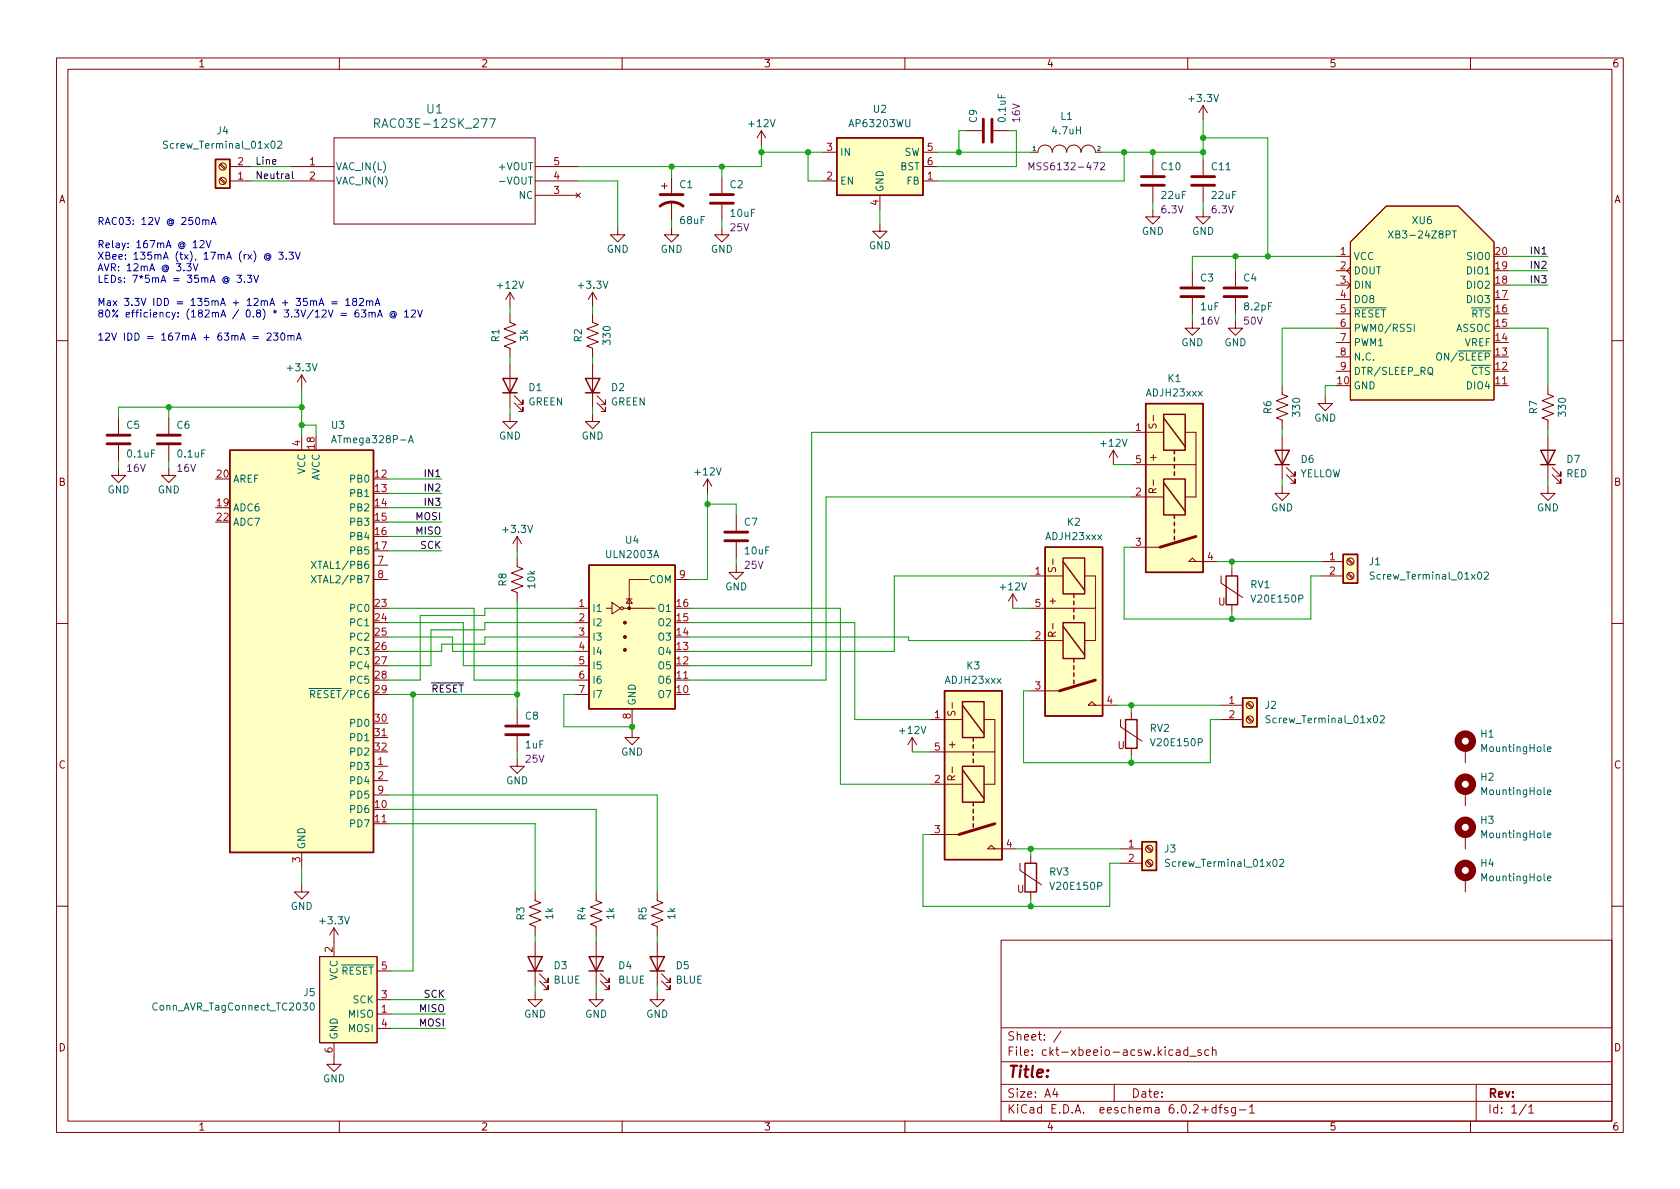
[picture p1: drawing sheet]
<svg xmlns="http://www.w3.org/2000/svg" width="297mm" height="210mm" viewBox="0 0 297 210" stroke-linecap="round" stroke-linejoin="round" font-family="sans-serif">
<g fill="none" stroke="#840000" stroke-width=".18">
<path d="M10 10.2h277v190.1h-277zM12 12.2h273v186.1h-273zM60 10.2v2M110 10.2v2M160 10.2v2M210 10.2v2M212.7 18.7l-.7 1.2M212.7 18.7v2.5M212.7 18.7l.8 1.2M260 10.2v2M38.9 29.1l.8 .9M38.9 31.7l.8 .8"/>
<path d="M39 29l.9 .8M39 31.5l.9 .8M40.6 29.5h3.8M40.6 32h3.8M51.4 29.5h7.7M51.4 32h7.7M59.1 24.4h35.5v15.2h-35.5zM94.6 29.5h7.6M94.6 32h7.6M94.6 34.5h7.6M101.9 34.2l.7 .7M102.6 34.2l-.7 .7"/>
<path d="M117 32.9h1M117.5 32.4v1M118.7 31.4v2.8M118.7 35.7v3.3M127.6 31.4v2.8M127.6 36.2v2.8M134.6 23.1l-.7 1.3M134.6 23.1v2.5M134.6 23.1l.8 1.3M145.4 26.9h2.6M145.4 32h2.6M155.6 39.6v1.3h1.2l-1.2 1.3-1.3-1.3h1.3"/>
<path d="M155.6 34.5v2.6M163.2 26.9h2.5M163.2 29.5h2.5M163.2 32h2.5M170.8 23.1h2.8M175.6 23.1h2.8M182.2 26.9h1.3a1.27 1.27 0 0 1 1.3-1.3 1.27 1.27 0 0 1 1.3 1.3 1.27 1.27 0 0 1 1.2-1.3 1.27 1.27 0 0 1 1.3 1.3 1.27 1.27 0 0 1 1.3-1.3 1.27 1.27 0 0 1 1.2 1.3 1.27 1.27 0 0 1 1.3-1.3 1.27 1.27 0 0 1 1.3 1.3h1.2M203.8 37.1v1.2h1.3l-1.3 1.3-1.2-1.3h1.2M203.8 28.2v2.8M203.8 33v2.8M212.7 37.1v1.2h1.3l-1.3 1.3-1.2-1.3h1.2M212.7 28.2v2.8"/>
<path d="M212.7 33v2.8M90.2 55.5v1.5l1 .4-2 .8 2 .7-2 .8 2 .7-2 .8 1 .4v1.5M90.2 51.7v2.5M90.2 51.7l-.8 1.3M90.2 51.7l.7 1.3M104.8 55.5v1.5l1 .4-2 .8 2 .7-2 .8 2 .7-2 .8 1 .4v1.5M104.8 51.7v2.5M104.8 51.7l-.8 1.3M104.8 51.7l.7 1.3M109.2 40.3v1.2h1.3l-1.3 1.3-1.3-1.3h1.3M118.7 40.3v1.2h1.3l-1.3 1.3-1.2-1.3h1.2M127.6 40.3v1.2h1.3l-1.3 1.3-1.2-1.3h1.2"/>
<path d="M210.8 56.8v1.2h1.3l-1.3 1.3-1.3-1.3h1.3M210.8 47.9v2.8M210.8 52.7v2.8M218.4 56.8v1.2h1.3l-1.3 1.3-1.2-1.3h1.2M218.4 47.9v2.8M218.4 52.7v2.8M236.2 45.3h2.6M236.2 47.9h2.6M236.2 50.4h2.6M236.2 53h2.6M236.2 55.5h2.6M236.2 58h2.6"/>
<path d="M238.1 49.8l.7 .6-.7 .6M238.8 42.8l6.3-6.4h12.7l6.4 6.4v27.9h-25.4zM238.8 47.2l-.7 .7 .7 .6M10 60.2h2M21 73.9v2.8M21 78.7v2.8M29.8 73.9v2.8M29.8 78.7v2.8M53.3 66.3v2.5M53.3 77.1v2.5M53.3 66.3l-.7 1.3M53.3 66.3l.8 1.3"/>
<path d="M90.2 73.3v1.2h1.2l-1.2 1.3-1.3-1.3h1.3M90.2 64.4v7.6M90.9 71.2l1.6 1.6v-.8v.8h-.8M90.9 70l1.6 1.5v-.8v.8h-.8M104.8 73.3v1.2h1.2l-1.2 1.3-1.3-1.3h1.3M104.8 64.4v7.6M105.5 71.2l1.6 1.6v-.8v.8h-.8M105.5 70l1.6 1.5v-.8v.8h-.8M196.8 79.6l-.7 1.3M196.8 79.6v2.6M196.8 79.6l.8 1.3M200 76.4h5.7"/>
<path d="M209.5 76.4h2v11.5h-2M226.7 68.2v1.5l1 .4-2 .8 2 .7-2 .8 2 .7-2 .8 1 .4v1.5M226.7 77.1v7.6M234.3 70.1v1.3h1.3l-1.3 1.2-1.3-1.2h1.3M236.2 60.6h2.6M236.2 63.1h2.6M236.2 65.7h2.6M264.2 68.2h2.5M273.7 68.2v1.5l1 .4-2 .8 2 .7-2 .8 2 .7-2 .8 1 .4v1.5M273.7 77.1v7.6M285 60.2h2M21 82.8v1.3h-1.3l1.3 1.2 1.2-1.2h-1.2"/>
<path d="M29.8 82.8v1.3h1.3l-1.3 1.2-1.2-1.2h1.2M66 99.9h2.6M91.4 98.7v1.5l1.1 .4-2.1 .7 2.1 .8-2.1 .8 2.1 .7-2.1 .8 1 .4v1.5M91.4 94.9l-.7 1.2M91.4 94.9v2.5M91.4 94.9l.8 1.2M125.1 84.7l-.8 1.3M125.1 84.7v2.5M125.1 84.7l.8 1.3M130.2 99.9v1.3h1.2l-1.2 1.3-1.3-1.3h1.3M130.2 91.1v2.7M130.2 95.9v2.8"/>
<path d="M200 87.9h5.7M200 96.8h5.1M200 82.2h11.5M211.5 99.3l-.7-.6-.6 .6h5.1M226.7 86v1.2h1.3l-1.3 1.3-1.3-1.3h1.3M227.5 83.9l1.5 1.6v-.8v.8h-.8M227.5 82.7l1.5 1.5v-.8v.8h-.8M233.7 99.3h3.8M238.2 99l.9 .8M238.4 98.8l.9 .8M273.7 86v1.2h1.3l-1.3 1.3-1.3-1.3h1.3M274.4 83.9l1.6 1.6v-.8v.8h-.8"/>
<path d="M274.4 82.7l1.6 1.5v-.8v.8h-.8M10 110.2h2M66 102.5h2.6M101.6 107.6h2.5M101.6 110.1h2.5M101.6 112.6h2.5M101.6 115.2h2.5M101.6 117.7h2.5M107.2 107.6h1M108.2 106.5l1.5 1.1-1.5 1zM110.2 107.6h5.6M110.7 105.9h1.1"/>
<path d="M111.3 105.9l.5 .8h-1.1zM114.7 102.5h-3.4v5.1M119.4 102.5h2.5M179.1 105l-.8 1.3M179.1 105v2.6M179.1 105l.7 1.3M182.2 107.6h11.5M182.2 113.3h5.8M182.2 101.8h5.8M191.8 101.8h1.9v11.5h-1.9M215.9 101.8v1.3l3.8 2.6M217.8 100.6v1.2"/>
<path d="M217.8 106.9v1.3M233.7 101.8h3.8M238.2 101.5l.9 .9M238.4 101.3l.9 .9M285 110.2h2M66 135.5h2.6M66 138h2.6M66 130.4h2.6M91.4 134.2v1.3h1.3l-1.3 1.3-1.2-1.3h1.2M91.4 125.3v2.8M91.4 130.2v2.8M101.6 120.3h2.5"/>
<path d="M101.6 122.8h2.5M111.8 129.2v1.2h1.2l-1.2 1.3-1.3-1.3h1.3M111.8 125.3v2.6M119.4 120.3h2.5M161.3 130.4l-.8 1.3M161.3 130.4v2.6M161.3 130.4l.8 1.3M164.5 138.7h5.7M164.5 127.2h5.7M164.5 133h11.4M174 127.2h1.9v11.5h-1.9M182.2 122.2h5.1"/>
<path d="M193.7 124.7l-.7-.6-.6 .6h5.1M198.1 127.2v1.3l3.8 2.6M200 126v1.2M200 132.3v1.3M215.9 127.2h3.8M215.9 124.7h3.8M220.4 126.9l.9 .9M220.4 124.4l.9 .8M220.6 126.7l.9 .9M220.6 124.2l.9 .8M259.1 132.3v2.6M259.1 139.9v2.6"/>
<path d="M53.3 156.5v1.2h1.3l-1.3 1.3-1.2-1.3h1.2M53.3 150.7v2.6M66 145.7h2.6M66 140.6h2.6M94.6 157.7v1.6l1 .3-2 .8 2 .8-2 .7 2 .8-2 .7 1 .4v1.5M105.4 157.7v1.6l1 .3-2 .8 2 .8-2 .7 2 .8-2 .7 1 .4v1.5M116.2 157.7v1.6l1 .3-2 .8 2 .8-2 .7 2 .8-2 .7 1 .4v1.5M164.5 147.6h5M175.9 150.1l-.6-.6-.7 .6h5.1M180.3 152.6v1.3l3.8 2.6M182.2 151.4v1.2M182.2 157.7v1.3"/>
<path d="M198.1 150.1h3.8M198.1 152.6h3.8M202.7 152.3l.8 .9M202.7 149.8l.8 .8M202.8 152.1l.9 .9M202.8 149.6l.9 .8M259.1 147.6v2.5M259.1 155.2v2.5M10 160.2h2M56.5 169.2h10.2v15.2h-10.2zM59.1 164.1v5.1M59.1 164.1l-.8 1.2"/>
<path d="M59.1 164.1l.7 1.2M66.7 179.3h2.5M66.7 176.8h2.5M66.7 171.7h2.5M94.6 175.5v1.3h1.3l-1.3 1.2-1.3-1.2h1.3M94.6 166.6v7.6M95.4 173.5l1.5 1.5v-.8v.8h-.8M95.4 172.2l1.5 1.5v-.7v.7h-.8M105.4 175.5v1.3h1.3l-1.3 1.2-1.3-1.2h1.3M105.4 166.6v7.6M106.2 173.5l1.5 1.5v-.8v.8h-.8M106.2 172.2l1.5 1.5v-.7v.7h-.8"/>
<path d="M116.2 175.5v1.3h1.3l-1.3 1.2-1.3-1.2h1.3M116.2 166.6v7.6M117 173.5l1.5 1.5v-.8v.8h-.8M117 172.2l1.5 1.5v-.7v.7h-.8M177 166.3h108v32h-108zM285 160.2h2M59.1 184.4v3.8h1.2l-1.2 1.3-1.3-1.3h1.3M60 198.3v2M66.7 181.9h2.5M110 198.3v2M160 198.3v2M177 194.8h108"/>
<path d="M177 191.8h108M177 187.8h108M177 181.8h108M186.5 192.5l-.4 1h1M186.9 193v1M187.6 182.4l-1.3 1.9M197 191.8v3M208 185.7h.6v.9M208.6 186l-.5 .1a.29 .29 0 0 0-.2 .2 .29 .29 0 0 0 .2 .3h.5M210 198.3v2M210 185.7l-.4-.1-.3 .3v.4l.1 .3h.6M210 185.1v1.5"/>
<path d="M210.4 186.8h1.1M212.4 185.7l-.4-.1-.2 .2 .1 .3 .5 .1v.4h-.6M213.7 185.7l-.4-.1-.3 .3v.4l.1 .3h.6M214.4 185.8l.2-.2 .3 .1 .1 .9M214.4 185.1v1.5M215 195.9l-.4-.1-.3 .3v.4l.1 .3h.6M215 195.3v1.5M215.5 195.8h.6M216.1 195.3l-.4 .2v1.3M217.1 195.9l-.4-.1-.2 .2 .1 .3 .5 .1v.4h-.6M218.4 195.8v1.2l-.3 .3h-.3M218.4 195.9l-.4-.1-.3 .3v.4l.2 .3h.5"/>
<path d="M219.1 196.3h1.2M220.9 195.8l.5-.5v1.5M220.9 196.8h.9M260 198.3v2M261 191.8v6.5M269.9 195.3l-1.3 1.9M270.3 195.8l.4-.5v1.5M270.3 196.8h.9"/>
<circle cx="39.4" cy="29.5" r=".63"/>
<circle cx="39.4" cy="32" r=".63"/>
<circle cx="238.8" cy="99.3" r=".63"/>
<circle cx="110" cy="107.6" r=".25"/>
<circle cx="238.8" cy="101.8" r=".63"/>
<circle cx="221" cy="124.7" r=".63"/>
<circle cx="221" cy="127.2" r=".63"/>
<circle cx="203.2" cy="150.1" r=".63"/>
<circle cx="203.2" cy="152.6" r=".63"/>
</g>
<g fill="none" stroke="#840000" stroke-width=".25">
<path d="M38.1 28.2h2.5v5.1h-2.5zM148 24.4h15.2v10.1h-15.2zM40.6 79.6h25.4v71.1h-25.4zM88.9 66.9h2.5l-1.2 2.6zM88.9 69.5h2.5M103.5 66.9h2.5l-1.2 2.6zM103.5 69.5h2.5M202.6 71.4h10.1v29.8h-10.1zM205.7 73.3h3.8v6.3h-3.8zM205.7 73.9l3.8 5.1M207.6 79.6v.7M225.4 79.6h2.6l-1.3 2.6z"/>
<path d="M272.4 79.6h2.6l-1.3 2.6zM104.1 99.9h15.3v25.4h-15.3zM184.8 96.8h10.1v29.8h-10.1zM188 98.7h3.8v6.3h-3.8zM188 99.3l3.8 5.1M205.7 84.7h3.8v6.4h-3.8zM205.7 85.3l3.8 5.1M207.6 80.9v.6M207.6 82.2v.6M207.6 83.4v.7M207.6 91.1v.6M207.6 92.3v.7"/>
<path d="M207.6 93.6v.6M207.6 94.9v.6M225.4 82.2h2.6M237.5 98h2.5v5.1h-2.5zM272.4 82.2h2.6M188 110.1h3.8v6.4h-3.8zM188 110.7l3.8 5.1M189.9 105v.7M189.9 106.3v.6M189.9 107.6v.6M189.9 108.8v.7M189.9 116.5v.6"/>
<path d="M189.9 117.7v.7M189.9 119v.6M216.8 101.8h2v5.1h-2zM167 122.2h10.2v29.8h-10.2zM170.2 135.5h3.8v6.4h-3.8zM170.2 124.1h3.8v6.3h-3.8zM170.2 136.1l3.8 5.1M170.2 124.7l3.8 5.1M172.1 130.4v.7M172.1 131.7v.6M172.1 133v.6M172.1 134.2v.7"/>
<path d="M189.9 120.3v.6M199 127.2h2v5.1h-2zM219.7 123.4h2.5v5.1h-2.5zM172.1 141.9v.6M172.1 143.1v.7M172.1 144.4v.6M172.1 145.7v.6M181.2 152.6h2.1v5.1h-2.1zM201.9 148.8h2.6v5.1h-2.6zM93.3 169.2h2.6l-1.3 2.5zM93.3 171.7h2.6M104.1 169.2h2.6l-1.3 2.5z"/>
<path d="M104.1 171.7h2.6M114.9 169.2h2.6l-1.3 2.5zM114.9 171.7h2.6"/>
</g>
<g fill="#ffffc2" stroke="#ffffc2" stroke-width=".18">
<path d="M201.9 148.8h2.6v5.1h-2.6z"/>
<path d="M40.6 79.6h25.4v71.1h-25.4z"/>
<path d="M38.1 28.2h2.5v5.1h-2.5z"/>
<path d="M167 122.2h10.2v29.8h-10.2z"/>
<path d="M148 24.4h15.2v10.1h-15.2z"/>
<path d="M202.6 71.4h10.1v29.8h-10.1z"/>
<path d="M104.1 99.9h15.3v25.4h-15.3z"/>
<path d="M56.5 169.2h10.2v15.2h-10.2z"/>
<path d="M238.8 42.8l6.3-6.4h12.7l6.4 6.4v27.9h-25.4z"/>
<path d="M184.8 96.8h10.1v29.8h-10.1z"/>
<path d="M237.5 98h2.5v5.1h-2.5z"/>
<path d="M219.7 123.4h2.5v5.1h-2.5z"/>
</g>
<g fill="none" stroke="#006464" stroke-width=".18">
<path d="M29.6 25h-.5l-.1 .1v.3l.5 .3 .1 .3-.2 .2h-.5M49.1 25.1l.5-.1 .2 .3-.8 .9h.8M66.2 21.8l.8-.1 .1-.2-.1-.4-.2-.1h-.6v1.5M66.6 21.8l.5 .7M86.6 21h1l-.7 1.5M88.3 32.1h1M245.5 40.8l.8 1.3M246.3 40.8l-.8 1.3M250 57.3v1.3M256.8 40.8h.7M257.1 40.8v1.3M58.6 78.3l.4-1.3 .5 1.3"/>
<path d="M58.7 77.9h.6M72.2 78.3l.5-1.3 .4 1.3M72.3 77.9h.7M252.5 65.1l.3-.1a.43 .43 0 0 1 .5 .4v.4a.42 .42 0 0 1-.4 .4 .42 .42 0 0 1-.4-.4zM252.7 65.9l.7 .4M55.1 99.2l.8 1.3M55.9 99.2l-.8 1.3M55.1 101.8l.8 1.3M55.9 101.8l-.8 1.3M243 101.2h-.5l-.2 .1v.3l.6 .3 .1 .3-.3 .2h-.4M262.5 101.3l.4-.1 .3 .3-.8 .9h.8M224.6 126.6h-.5l-.2 .1v.3l.5 .3 .2 .3-.3 .2h-.5"/>
<path d="M244 126.7l.5-.1 .3 .3-.8 .9h.8M273.6 132.5l.6-.1v-.3h-.4l-.2 .1 .1 .6h.5M206.8 152h-.5l-.2 .1v.3l.6 .3 .1 .3-.3 .2h-.4M226.3 152.1l.4-.1 .3 .3-.8 .9h.8M273.6 155.3l.6-.1v-.2l-.4-.1-.2 .2 .1 .6h.5M273.6 140.1l.6-.1v-.3h-.4l-.2 .2 .1 .6h.5M273.6 147.7l.6-.1v-.2l-.4-.1-.2 .2 .1 .6h.5M55 177.4h.1a.68 .68 0 0 1 .5 .6 .68 .68 0 0 1-.5 .6 .84 .84 0 0 1-.1-1.2z"/>
</g>
<g fill="none" stroke="#840000" stroke-width=".51">
<path d="M116.7 36.4a3.3 3.3 0 0 1 4.1 0M116.7 34.4h4.1M125.6 35.9h4.1M125.6 34.4h4.1M173.9 21.1v4M175.4 21.1v4M201.8 32.8h4.1M201.8 31.2h4.1M210.7 32.8h4.1M210.7 31.2h4.1M208.8 52.4h4.1M208.8 50.9h4.1"/>
<path d="M216.4 52.4h4.1M216.4 50.9h4.1M18.9 78.5h4.1M18.9 77h4.1M27.8 78.5h4.1M27.8 77h4.1M128.1 95.6h4.1M128.1 94.1h4.1M211.5 94.9l-6.4 1.9M89.4 129.9h4.1M89.4 128.4h4.1M193.7 120.3l-6.4 1.9"/>
<path d="M175.9 145.7l-6.4 1.9"/>
</g>
<path d="M181.9 30v-1.2l.5 .9 .4-.9v1.2M194.6 28.9l.5-.1 .2 .3-.8 .9h.8" fill="none" stroke="#840084" stroke-width=".18"/>
<g fill="none" stroke="#840000" stroke-width="1.3">
<circle cx="259.1" cy="138.7" r="1.27"/>
<circle cx="259.1" cy="131.1" r="1.27"/>
<circle cx="259.1" cy="153.9" r="1.27"/>
<circle cx="259.1" cy="146.3" r="1.27"/>
</g>
<g fill="#840000" stroke="#840000" stroke-width=".18">
<circle cx="110.5" cy="114.9" r=".25"/>
<circle cx="110.5" cy="112.6" r=".25"/>
<circle cx="110.5" cy="110.1" r=".25"/>
<circle cx="111.3" cy="107.6" r=".25"/>
</g>
<path d="M51.7 30.3v1.1l.2 .2" fill="none" stroke="#0f0f0f" stroke-width=".18"/>
<g fill="none" stroke="#0000c2" stroke-width=".18">
<path d="M35.8 39l.2-.1h.3l.1 .8M36.4 39.1l.2-.2h.3v.8M37.4 39.7l.4-1.3 .4 1.3M37.5 39.4h.6M33 46.6h.8l-.4 .5 .3 .1v.6l-.2 .1-.5-.1M34.2 46.6l.4 1.3 .4-1.3M34.2 43.8h.7M35.4 42.7l.4-.2 .3 .4-.8 .9h.8M36.5 42.5l.4 1.3 .4-1.3M41.9 48.7h.8l-.4 .5 .3 .1v.5l-.2 .1-.5-.1M43.2 49.8v.1M43.7 48.7h.8l-.4 .5 .3 .1v.5l-.1 .1-.6-.1"/>
<path d="M44.9 48.7l.4 1.2 .4-1.2M47.2 59l.5-.1 .2 .4-.7 .9h.7M47.6 45.2a.31 .31 0 0 0-.5 0 .31 .31 0 0 0 0 .5 .31 .31 0 0 0 .5-.1M47.6 45.1v.5l.1 .1a.55 .55 0 0 0-.3-.9 .55 .55 0 0 0-.7 .6 .61 .61 0 0 0 .4 .6 .61 .61 0 0 0 .7-.1M48.4 58.9h.8l-.5 .5 .4 .1v.5l-.2 .2-.5-.2M49.3 44.6h.8l-.5 .5 .4 .1v.5l-.2 .2-.5-.2M49.8 59l.1-.1a.68 .68 0 0 1 .5 .6 .68 .68 0 0 1-.5 .7l-.1-.2-.2-.3zM50.6 45.7v.2M50.9 59.4l.2-.1 .3 .1 .1 .8M50.9 59.3v.9M51.1 44.6h.8l-.4 .5 .3 .1v.5l-.2 .2-.5-.2M51.5 59.5l.1-.2 .3 .1 .1 .8"/>
<path d="M52.2 44.6l.5 1.3 .4-1.3M52.5 59.8h.6M58.6 53.4h1M58.6 53.7h1M61.1 53.1l.4-.3v1.2M61.1 54h.8M62.6 53.3l-.3-.2 .1-.2 .2-.1h.3l.2 .2-.1 .2-.5 .2-.2 .1v.3l.3 .2h.2l.3-.2-.1-.4-.2-.1M63.4 54.8l-.4 .1a.85 .85 0 0 0 0 1.2l.4-.1 .1-.5-.3-.2h-.2l-.2 .2M63.5 52.9l.5-.1 .3 .3-.8 .9h.8M63.9 54.8h.8l-.4 .5 .3 .1v.6l-.1 .1-.6-.1M64.8 53.3l.2-.1h.3l.1 .8M64.8 53.2v.8"/>
<path d="M65.2 55.3l.2-.1 .3 .1 .1 .8M65.2 55.2v.9M65.4 53.4l.1-.2h.3l.1 .8M65.8 55.4l.2-.2 .3 .1v.8M66.3 54l.5-1.2 .4 1.2M66.4 53.7h.7M66.8 56.1l.4-1.3 .4 1.3M66.9 55.7h.6M69.8 55.5a.31 .31 0 0 0-.5-.1 .31 .31 0 0 0 0 .5 .31 .31 0 0 0 .5-.1M69.8 55.3v.5l.1 .1a.55 .55 0 0 0-.3-.9 .55 .55 0 0 0-.7 .7 .61 .61 0 0 0 .4 .5 .61 .61 0 0 0 .7-.1M71.5 55.2l.4-.4v1.3M71.5 56.1h.8"/>
<path d="M72.7 54.9l.5-.1 .3 .4-.8 .9h.8M73.8 54.8l.5 1.3 .4-1.3M52.4 60.2l.4-1.3 .5 1.3"/>
</g>
<g fill="none" stroke="#009600" stroke-width=".18">
<path d="M44.4 32h7M44.4 29.5h7M102.2 32h7v8.3M118.7 29.5v1.9M118.7 39v1.3M127.6 29.5v1.9M127.6 39v1.3M134.6 26.9h10.8M134.6 25.6v3.9h-32.4M142.9 26.9v5.1h2.5M155.6 37.1v2.5M165.7 26.9h16.5"/>
<path d="M170.8 23.1h-1.3v3.8M178.4 23.1h1.3v6.4h-14M194.9 26.9h17.8M198.8 26.9v5.1h-33.1M203.8 26.9v1.3M203.8 35.8v1.3M212.7 21.2v7M212.7 35.8v1.3M212.7 24.4h11.5v20.9M90.2 54.2v1.3M104.8 54.2v1.3M210.8 55.5v1.3"/>
<path d="M218.4 45.3v2.6M218.4 55.5v1.3M236.2 58h-9.5v10.2M236.2 45.3h-25.4v2.6M266.7 45.3h7M266.7 58h7v10.2M266.7 50.4h7M266.7 47.9h7M29.8 72v1.9M53.3 68.8v8.3M53.3 72h-32.3v1.9M53.3 75.2h2.6v1.9"/>
<path d="M90.2 63.1v1.3M90.2 72v1.3M104.8 63.1v1.3M104.8 72v1.3M200 76.4h-56.5v41.3h-21.6M226.7 75.8v1.3M236.2 68.2h-1.9v1.9M273.7 75.8v1.3M21 81.5v1.3M29.8 81.5v1.3M68.6 84.7h9.5M68.6 89.8h9.5"/>
<path d="M68.6 87.2h9.5M68.6 97.4h9.5M68.6 92.3h9.5M68.6 94.9h9.5M91.4 97.4v1.3M125.1 89.1h5.1v2M125.1 87.2v15.3h-3.2M130.2 98.7v1.2M196.8 82.2h3.2M200 96.8h-1.2v12.7h33v-7.7h1.9M200 87.9h-54v32.4h-24.1M215.3 99.3h18.4"/>
<path d="M217.8 99.3v1.3M226.7 84.7v1.3M273.7 84.7v1.3M68.6 112.6h11.4v2.6h21.6M68.6 110.1h13.3v7.6h19.7M68.6 107.6h15.2v12.7h17.8M91.4 106.3v19M101.6 112.6h-15.9v1.3h-7.6v1.3h-9.5M101.6 110.1h-15.9v1.3h-9.5v6.3h-7.6M101.6 107.6h-15.9v1.2h-11.4v11.5h-5.7M121.9 112.6h38.8v.7h21.5M121.9 107.6h26.7v31.1h15.9"/>
<path d="M121.9 110.1h29.2v17.1h13.4M179.1 107.6h3.1M182.2 101.8h-24.1v13.4h-36.2M217.8 108.2v1.3M68.6 122.8h22.8M73 122.8v48.9h-3.8M91.4 133v1.2M101.6 122.8h-1.9v5.7h12.1M111.8 127.9v1.3M161.3 133h3.2M182.2 122.2h-1.2v12.7h33v-7.7h1.9M197.5 124.7h18.4"/>
<path d="M200 124.7v1.3M200 133.6v1.3M53.3 153.3v3.2M68.6 145.7h26v12M68.6 143.1h36.8v14.6M68.6 140.6h47.6v17.1M164.5 147.6h-1.3v12.7h33v-7.7h1.9M179.7 150.1h18.4M182.2 150.1v1.3M182.2 159v1.3M69.2 179.3h9.5M69.2 176.8h9.5"/>
<path d="M94.6 165.3v1.3M94.6 174.2v1.3M105.4 165.3v1.3M105.4 174.2v1.3M116.2 165.3v1.3M116.2 174.2v1.3M69.2 181.9h9.5"/>
</g>
<g fill="#009600" stroke="#009600" stroke-width=".18">
<circle cx="182.2" cy="160.3" r=".46"/>
<circle cx="111.8" cy="128.5" r=".46"/>
<circle cx="53.3" cy="75.2" r=".46"/>
<circle cx="53.3" cy="72" r=".46"/>
<circle cx="29.8" cy="72" r=".46"/>
<circle cx="73" cy="122.8" r=".46"/>
<circle cx="91.4" cy="122.8" r=".46"/>
<circle cx="169.5" cy="26.9" r=".46"/>
<circle cx="125.1" cy="89.1" r=".46"/>
<circle cx="127.6" cy="29.5" r=".46"/>
<circle cx="118.7" cy="29.5" r=".46"/>
<circle cx="134.6" cy="26.9" r=".46"/>
<circle cx="142.9" cy="26.9" r=".46"/>
<circle cx="212.7" cy="26.9" r=".46"/>
<circle cx="203.8" cy="26.9" r=".46"/>
<circle cx="198.8" cy="26.9" r=".46"/>
<circle cx="218.4" cy="45.3" r=".46"/>
<circle cx="224.2" cy="45.3" r=".46"/>
<circle cx="217.8" cy="109.5" r=".46"/>
<circle cx="217.8" cy="99.3" r=".46"/>
<circle cx="200" cy="124.7" r=".46"/>
<circle cx="200" cy="134.9" r=".46"/>
<circle cx="212.7" cy="24.4" r=".46"/>
<circle cx="182.2" cy="150.1" r=".46"/>
</g>
<text font-size="2.8" fill="#840000" x="178" y="190.6">Title:</text>
<g font-size="2.1" fill="#006464">
<text x="67.3" y="22.6">RAC03E-12SK_277</text>
<text x="75.5" y="20.1">U1</text>
</g>
<g font-size="2.1" fill="#840000">
<text x="178" y="184">Sheet: /</text>
<text x="178" y="186.7">File: ckt-xbeeio-acsw.kicad_sch</text>
<text x="178" y="196.9">KiCad E.D.A. eeschema 6.0.2+dfsg-1</text>
<text x="178" y="194.1">Size: A4</text>
<text x="200" y="194.1">Date:</text>
<text x="263" y="194.1">Rev:</text>
<text x="263" y="196.9">Id: 1/1</text>
</g>
<g font-size="1.8" fill="#840000">
<text x="35" y="11.9">1</text>
<text x="85" y="11.9">2</text>
<text x="135" y="11.9">3</text>
<text x="185" y="11.9">4</text>
<text x="235" y="11.9">5</text>
<text x="285" y="11.9">6</text>
<text x="10.3" y="35.9">A</text>
<text x="285.3" y="35.9">A</text>
<text x="204.5" y="75.4" transform="rotate(-90 204.5 75.4)">S-</text>
<text x="204.5" y="81.4" transform="rotate(-90 204.5 81.4)">+</text>
<text x="10.3" y="85.9">B</text>
<text x="204.5" y="86.9" transform="rotate(-90 204.5 86.9)">R-</text>
<text x="285.3" y="85.9">B</text>
<text x="186.7" y="100.8" transform="rotate(-90 186.7 100.8)">S-</text>
<text x="186.7" y="106.8" transform="rotate(-90 186.7 106.8)">+</text>
<text x="215.4" y="107.1">U</text>
<text x="186.7" y="112.3" transform="rotate(-90 186.7 112.3)">R-</text>
<text x="168.9" y="126.2" transform="rotate(-90 168.9 126.2)">S-</text>
<text x="10.3" y="135.9">C</text>
<text x="168.9" y="137.7" transform="rotate(-90 168.9 137.7)">R-</text>
<text x="168.9" y="132.2" transform="rotate(-90 168.9 132.2)">+</text>
<text x="197.6" y="132.5">U</text>
<text x="285.3" y="135.9">C</text>
<text x="179.8" y="157.9">U</text>
<text x="10.3" y="185.9">D</text>
<text x="285.3" y="185.9">D</text>
<text x="35" y="199.9">1</text>
<text x="85" y="199.9">2</text>
<text x="135" y="199.9">3</text>
<text x="185" y="199.9">4</text>
<text x="235" y="199.9">5</text>
<text x="285" y="199.9">6</text>
</g>
<g font-size="1.8" fill="#006464">
<text x="38.4" y="23.7">J4</text>
<text x="132.5" y="22.5">+12V</text>
<text x="150.4" y="22.5">AP63203WU</text>
<text x="154.4" y="19.9">U2</text>
<text x="172.7" y="21.6" transform="rotate(-90 172.7 21.6)">C9</text>
<text x="177.8" y="21.4" transform="rotate(-90 177.8 21.4)">0.1uF</text>
<text x="186.2" y="23.7">4.7uH</text>
<text x="187.6" y="21.2">L1</text>
<text x="210.4" y="18">+3.3V</text>
<text x="29.6" y="26.3">Screw_Terminal_01x02</text>
<text x="148.5" y="27.6">IN</text>
<text x="159.8" y="27.6">SW</text>
<text x="59.3" y="30.1">VAC_IN(L)</text>
<text x="59.3" y="32.6">VAC_IN(N)</text>
<text x="88.4" y="30.1">+VOUT</text>
<text x="88.9" y="32.6">-VOUT</text>
<text x="91.8" y="35.2">NC</text>
<text x="120.2" y="33.3">C1</text>
<text x="129.1" y="33.3">C2</text>
<text x="148.5" y="32.6">EN</text>
<text x="156.2" y="34" transform="rotate(-90 156.2 34)">GND</text>
<text x="159.1" y="30.1">BST</text>
<text x="160.3" y="32.6">FB</text>
<text x="205.4" y="30.1">C10</text>
<text x="205.4" y="35.2">22uF</text>
<text x="214.3" y="30.1">C11</text>
<text x="214.3" y="35.2">22uF</text>
<text x="120.4" y="39.6">68uF</text>
<text x="129.2" y="38.3">10uF</text>
<text x="201.9" y="41.5">GND</text>
<text x="210.8" y="41.5">GND</text>
<text x="249.7" y="39.6">XU6</text>
<text x="107.3" y="44.7">GND</text>
<text x="116.8" y="44.7">GND</text>
<text x="125.7" y="44.7">GND</text>
<text x="153.6" y="44.1">GND</text>
<text x="239.3" y="46">VCC</text>
<text x="246.3" y="42.2">XB3-24Z8PT</text>
<text x="259.6" y="46">SIO0</text>
<text x="88.1" y="51">+12V</text>
<text x="102.4" y="51">+3.3V</text>
<text x="212.3" y="49.8">C3</text>
<text x="219.9" y="49.8">C4</text>
<text x="239.3" y="48.5">DOUT</text>
<text x="239.3" y="51">DIN</text>
<text x="239.3" y="53.6">DO8</text>
<text x="259.5" y="53.6">DIO3</text>
<text x="259.5" y="51">DIO2</text>
<text x="259.5" y="48.5">DIO1</text>
<text x="212.3" y="54.9">1uF</text>
<text x="220.1" y="54.9">8.2pF</text>
<text x="239.3" y="56.1">~{RESET}</text>
<text x="239.3" y="58.7">PWM0/RSSI</text>
<text x="257.4" y="58.7">ASSOC</text>
<text x="258.7" y="56.1">~{RTS}</text>
<text x="51" y="65.7">+3.3V</text>
<text x="88.3" y="60.4" transform="rotate(-90 88.3 60.4)">R1</text>
<text x="93.3" y="60.3" transform="rotate(-90 93.3 60.3)">3k</text>
<text x="102.9" y="60.4" transform="rotate(-90 102.9 60.4)">R2</text>
<text x="107.9" y="60.8" transform="rotate(-90 107.9 60.8)">330</text>
<text x="208.9" y="61.2">GND</text>
<text x="216.5" y="61.2">GND</text>
<text x="239.3" y="61.2">PWM1</text>
<text x="239.3" y="63.7">N.C.</text>
<text x="253.3" y="63.7">ON/~{SLEEP}</text>
<text x="258.9" y="61.2">VREF</text>
<text x="93.4" y="71.7">GREEN</text>
<text x="93.5" y="69.1">D1</text>
<text x="108" y="71.7">GREEN</text>
<text x="108.1" y="69.1">D2</text>
<text x="202.8" y="70.1">ADJH23xxx</text>
<text x="206.5" y="67.6">K1</text>
<text x="239.3" y="68.8">GND</text>
<text x="239.3" y="66.3">DTR/SLEEP_RQ</text>
<text x="258.7" y="66.3">~{CTS}</text>
<text x="259.5" y="68.8">DIO4</text>
<text x="22.4" y="75.8">C5</text>
<text x="31.3" y="75.8">C6</text>
<text x="58.6" y="75.8">U3</text>
<text x="88.2" y="77.7">GND</text>
<text x="102.8" y="77.7">GND</text>
<text x="224.8" y="73.1" transform="rotate(-90 224.8 73.1)">R6</text>
<text x="229.9" y="73.5" transform="rotate(-90 229.9 73.5)">330</text>
<text x="232.3" y="74.5">GND</text>
<text x="271.8" y="73.1" transform="rotate(-90 271.8 73.1)">R7</text>
<text x="276.9" y="73.5" transform="rotate(-90 276.9 73.5)">330</text>
<text x="22.6" y="80.9">0.1uF</text>
<text x="31.5" y="80.9">0.1uF</text>
<text x="54" y="83.9" transform="rotate(-90 54 83.9)">VCC</text>
<text x="59.4" y="78.4">ATmega328P-A</text>
<text x="194.8" y="79">+12V</text>
<text x="230.1" y="81.8">D6</text>
<text x="277" y="81.8">D7</text>
<text x="19" y="87.2">GND</text>
<text x="27.9" y="87.2">GND</text>
<text x="41.1" y="85.3">AREF</text>
<text x="56.5" y="85.1" transform="rotate(-90 56.5 85.1)">AVCC</text>
<text x="62.1" y="85.3">PB0</text>
<text x="62.1" y="87.9">PB1</text>
<text x="123" y="84.1">+12V</text>
<text x="229.7" y="84.4">YELLOW</text>
<text x="276.9" y="84.4">RED</text>
<text x="41.1" y="90.4">ADC6</text>
<text x="41.1" y="93">ADC7</text>
<text x="62.1" y="90.4">PB2</text>
<text x="62.1" y="93">PB3</text>
<text x="62.1" y="95.5">PB4</text>
<text x="89.1" y="94.2">+3.3V</text>
<text x="131.6" y="93">C7</text>
<text x="185" y="95.5">ADJH23xxx</text>
<text x="188.7" y="93">K2</text>
<text x="224.7" y="90.4">GND</text>
<text x="271.7" y="90.4">GND</text>
<text x="56" y="100.6">XTAL1/PB6</text>
<text x="62.1" y="98">PB5</text>
<text x="107.3" y="98.7">ULN2003A</text>
<text x="110.6" y="96.1">U4</text>
<text x="131.8" y="98">10uF</text>
<text x="242.1" y="99.9">J1</text>
<text x="56" y="103.1">XTAL2/PB7</text>
<text x="89.5" y="103.6" transform="rotate(-90 89.5 103.6)">R8</text>
<text x="94.6" y="104" transform="rotate(-90 94.6 104)">10k</text>
<text x="114.7" y="103.1">COM</text>
<text x="128.2" y="104.4">GND</text>
<text x="177" y="104.4">+12V</text>
<text x="221.1" y="104">RV1</text>
<text x="221.6" y="106.5">V20E150P</text>
<text x="243" y="102.5">Screw_Terminal_01x02</text>
<text x="62.1" y="108.2">PC0</text>
<text x="62.1" y="110.7">PC1</text>
<text x="62.1" y="113.3">PC2</text>
<text x="104.6" y="108.2">I1</text>
<text x="104.6" y="110.7">I2</text>
<text x="104.6" y="113.3">I3</text>
<text x="116.5" y="113.3">O3</text>
<text x="116.5" y="110.7">O2</text>
<text x="116.5" y="108.2">O1</text>
<text x="62.1" y="115.8">PC3</text>
<text x="62.1" y="118.4">PC4</text>
<text x="104.6" y="115.8">I4</text>
<text x="104.6" y="118.4">I5</text>
<text x="116.5" y="118.4">O5</text>
<text x="116.5" y="115.8">O4</text>
<text x="171" y="118.4">K3</text>
<text x="54.3" y="123.4">~{RESET}/PC6</text>
<text x="62.1" y="120.9">PC5</text>
<text x="104.6" y="120.9">I6</text>
<text x="104.6" y="123.4">I7</text>
<text x="112.4" y="124.8" transform="rotate(-90 112.4 124.8)">GND</text>
<text x="116.5" y="123.4">O7</text>
<text x="116.5" y="120.9">O6</text>
<text x="167.2" y="120.9">ADJH23xxx</text>
<text x="223.7" y="125.3">J2</text>
<text x="62.1" y="128.5">PD0</text>
<text x="62.1" y="131.1">PD1</text>
<text x="92.9" y="127.2">C8</text>
<text x="159.2" y="129.8">+12V</text>
<text x="203.3" y="129.4">RV2</text>
<text x="203.8" y="131.9">V20E150P</text>
<text x="224.6" y="127.9">Screw_Terminal_01x02</text>
<text x="261.8" y="130.4">H1</text>
<text x="62.1" y="136.1">PD3</text>
<text x="62.1" y="133.6">PD2</text>
<text x="92.9" y="132.3">1uF</text>
<text x="109.8" y="133.6">GND</text>
<text x="262.2" y="133">MountingHole</text>
<text x="62.1" y="143.8">PD6</text>
<text x="62.1" y="138.7">PD4</text>
<text x="62.1" y="141.2">PD5</text>
<text x="89.5" y="138.7">GND</text>
<text x="261.8" y="138">H2</text>
<text x="262.2" y="140.6">MountingHole</text>
<text x="62.1" y="146.3">PD7</text>
<text x="261.8" y="145.7">H3</text>
<text x="262.2" y="148.2">MountingHole</text>
<text x="54" y="150.2" transform="rotate(-90 54 150.2)">GND</text>
<text x="185.6" y="154.8">RV3</text>
<text x="205.9" y="150.7">J3</text>
<text x="206.8" y="153.3">Screw_Terminal_01x02</text>
<text x="261.8" y="153.3">H4</text>
<text x="262.2" y="155.8">MountingHole</text>
<text x="51.4" y="160.9">GND</text>
<text x="186" y="157.3">V20E150P</text>
<text x="56.7" y="163.4">+3.3V</text>
<text x="92.7" y="162.7" transform="rotate(-90 92.7 162.7)">R3</text>
<text x="97.8" y="162.5" transform="rotate(-90 97.8 162.5)">1k</text>
<text x="103.5" y="162.7" transform="rotate(-90 103.5 162.7)">R4</text>
<text x="108.6" y="162.5" transform="rotate(-90 108.6 162.5)">1k</text>
<text x="114.3" y="162.7" transform="rotate(-90 114.3 162.7)">R5</text>
<text x="119.4" y="162.5" transform="rotate(-90 119.4 162.5)">1k</text>
<text x="58.9" y="172.3">~{RESET}</text>
<text x="59.7" y="173.4" transform="rotate(-90 59.7 173.4)">VCC</text>
<text x="97.9" y="173.9">BLUE</text>
<text x="98" y="171.4">D3</text>
<text x="109.3" y="173.9">BLUE</text>
<text x="109.4" y="171.4">D4</text>
<text x="119.4" y="173.9">BLUE</text>
<text x="119.6" y="171.4">D5</text>
<text x="27.4" y="178.7">Conn_AVR_TagConnect_TC2030</text>
<text x="53.7" y="176.1">J5</text>
<text x="61.6" y="180">MISO</text>
<text x="62.4" y="177.4">SCK</text>
<text x="92.6" y="180">GND</text>
<text x="103.4" y="180">GND</text>
<text x="114.2" y="180">GND</text>
<text x="59.7" y="183.9" transform="rotate(-90 59.7 183.9)">GND</text>
<text x="61.6" y="182.5">MOSI</text>
<text x="57.1" y="191.4">GND</text>
</g>
<g font-size="1.8" fill="#840084">
<text x="180.3" y="21.6" transform="rotate(-90 180.3 21.6)">16V</text>
<text x="182.9" y="30.1">MSS6132-472</text>
<text x="129.2" y="40.9">25V</text>
<text x="205.4" y="37.7">6.3V</text>
<text x="214.3" y="37.7">6.3V</text>
<text x="212.3" y="57.4">16V</text>
<text x="220" y="57.4">50V</text>
<text x="22.5" y="83.4">16V</text>
<text x="31.4" y="83.4">16V</text>
<text x="131.7" y="100.6">25V</text>
<text x="93" y="134.9">25V</text>
</g>
<g font-size="1.8" fill="#a90000">
<text x="42.1" y="29.2">2</text>
<text x="54.8" y="29.2">1</text>
<text x="97.9" y="29.2">5</text>
<text x="146.2" y="26.7">3</text>
<text x="164" y="26.7">5</text>
<text x="164" y="29.2">6</text>
<text x="42.1" y="31.7">1</text>
<text x="54.8" y="31.7">2</text>
<text x="97.9" y="34.3">3</text>
<text x="97.9" y="31.7">4</text>
<text x="146.2" y="31.7">2</text>
<text x="164" y="31.7">1</text>
<text x="155.3" y="36.3" transform="rotate(-90 155.3 36.3)">4</text>
<text x="237" y="45.1">1</text>
<text x="237" y="47.6">2</text>
<text x="264.4" y="47.6">19</text>
<text x="264.4" y="45.1">20</text>
<text x="237" y="50.2">3</text>
<text x="237" y="52.7">4</text>
<text x="264.4" y="52.7">17</text>
<text x="264.4" y="50.2">18</text>
<text x="237" y="55.2">5</text>
<text x="237" y="57.8">6</text>
<text x="264.4" y="57.8">15</text>
<text x="264.4" y="55.2">16</text>
<text x="237" y="60.3">7</text>
<text x="237" y="62.9">8</text>
<text x="237" y="65.4">9</text>
<text x="264.4" y="65.4">12</text>
<text x="264.4" y="62.9">13</text>
<text x="264.4" y="60.3">14</text>
<text x="236.5" y="67.9">10</text>
<text x="264.4" y="67.9">11</text>
<text x="200.8" y="76.2">1</text>
<text x="53.1" y="78.8" transform="rotate(-90 53.1 78.8)">4</text>
<text x="55.6" y="79.3" transform="rotate(-90 55.6 79.3)">18</text>
<text x="200.8" y="81.9">5</text>
<text x="38.4" y="89.5">19</text>
<text x="38.4" y="84.4">20</text>
<text x="66.3" y="84.4">12</text>
<text x="66.3" y="87">13</text>
<text x="66.3" y="89.5">14</text>
<text x="200.8" y="87.6">2</text>
<text x="38.4" y="92.1">22</text>
<text x="66.3" y="92.1">15</text>
<text x="66.3" y="94.6">16</text>
<text x="66.3" y="97.1">17</text>
<text x="66.8" y="99.7">7</text>
<text x="183" y="101.6">1</text>
<text x="200.8" y="96.5">3</text>
<text x="213.5" y="99.1">4</text>
<text x="235.1" y="99.1">1</text>
<text x="235.1" y="101.6">2</text>
<text x="66.3" y="107.3">23</text>
<text x="66.8" y="102.2">8</text>
<text x="102.4" y="107.3">1</text>
<text x="119.7" y="107.3">16</text>
<text x="120.2" y="102.2">9</text>
<text x="183" y="107.3">5</text>
<text x="66.3" y="109.8">24</text>
<text x="66.3" y="112.4">25</text>
<text x="102.4" y="109.8">2</text>
<text x="102.4" y="112.4">3</text>
<text x="119.7" y="112.4">14</text>
<text x="119.7" y="109.8">15</text>
<text x="183" y="113">2</text>
<text x="66.3" y="114.9">26</text>
<text x="66.3" y="117.5">27</text>
<text x="102.4" y="114.9">4</text>
<text x="102.4" y="117.5">5</text>
<text x="119.7" y="117.5">12</text>
<text x="119.7" y="114.9">13</text>
<text x="66.3" y="120">28</text>
<text x="66.3" y="122.5">29</text>
<text x="102.4" y="120">6</text>
<text x="102.4" y="122.5">7</text>
<text x="119.7" y="122.5">10</text>
<text x="119.7" y="120">11</text>
<text x="183" y="121.9">3</text>
<text x="195.7" y="124.5">4</text>
<text x="217.3" y="124.5">1</text>
<text x="66.3" y="127.6">30</text>
<text x="66.3" y="130.2">31</text>
<text x="111.5" y="127.1" transform="rotate(-90 111.5 127.1)">8</text>
<text x="165.2" y="127">1</text>
<text x="217.3" y="127">2</text>
<text x="66.3" y="132.7">32</text>
<text x="66.8" y="135.2">1</text>
<text x="66.8" y="137.8">2</text>
<text x="165.2" y="132.7">5</text>
<text x="66.3" y="142.9">10</text>
<text x="66.8" y="140.3">9</text>
<text x="165.2" y="138.4">2</text>
<text x="66.3" y="145.4">11</text>
<text x="165.2" y="147.3">3</text>
<text x="177.9" y="149.9">4</text>
<text x="199.5" y="149.9">1</text>
<text x="53.1" y="152.5" transform="rotate(-90 53.1 152.5)">3</text>
<text x="199.5" y="152.4">2</text>
<text x="58.8" y="168.4" transform="rotate(-90 58.8 168.4)">2</text>
<text x="67.5" y="171.4">5</text>
<text x="67.5" y="179.1">1</text>
<text x="67.5" y="176.5">3</text>
<text x="67.5" y="181.6">4</text>
<text x="58.8" y="186.2" transform="rotate(-90 58.8 186.2)">6</text>
</g>
<g font-size="1.8" fill="#0f0f0f">
<text x="45.1" y="29.1">Line</text>
<text x="45.1" y="31.6">Neutral</text>
<text x="270.9" y="45">IN1</text>
<text x="270.9" y="47.5">IN2</text>
<text x="270.9" y="50.1">IN3</text>
<text x="75.4" y="84.4">IN1</text>
<text x="75.4" y="89.4">IN3</text>
<text x="75.4" y="86.9">IN2</text>
<text x="73.6" y="92">MOSI</text>
<text x="73.6" y="94.5">MISO</text>
<text x="74.4" y="97.1">SCK</text>
<text x="76.2" y="122.5">~{RESET}</text>
<text x="74.2" y="179">MISO</text>
<text x="75" y="176.4">SCK</text>
<text x="74.2" y="181.5">MOSI</text>
</g>
<g font-size="1.8" fill="#0000c2">
<text x="17.1" y="39.8">RAC03: 12V @ 250mA</text>
<text x="17.1" y="43.9">Relay: 167mA @ 12V</text>
<text x="17.1" y="45.9">XBee: 135mA (tx), 17mA (rx) @ 3.3V</text>
<text x="17.1" y="48">AVR: 12mA @ 3.3V</text>
<text x="17.1" y="50">LEDs: 7*5mA = 35mA @ 3.3V</text>
<text x="17.1" y="54.1">Max 3.3V IDD = 135mA + 12mA + 35mA = 182mA</text>
<text x="17.1" y="56.1">80% efficiency: (182mA / 0.8) * 3.3V/12V = 63mA @ 12V</text>
<text x="17.1" y="60.2">12V IDD = 167mA + 63mA = 230mA</text>
</g>
<g font-size="1.1" fill="#006464">
<text x="182.6" y="26.7">1</text>
<text x="194" y="26.7">2</text>
</g>
</svg>
